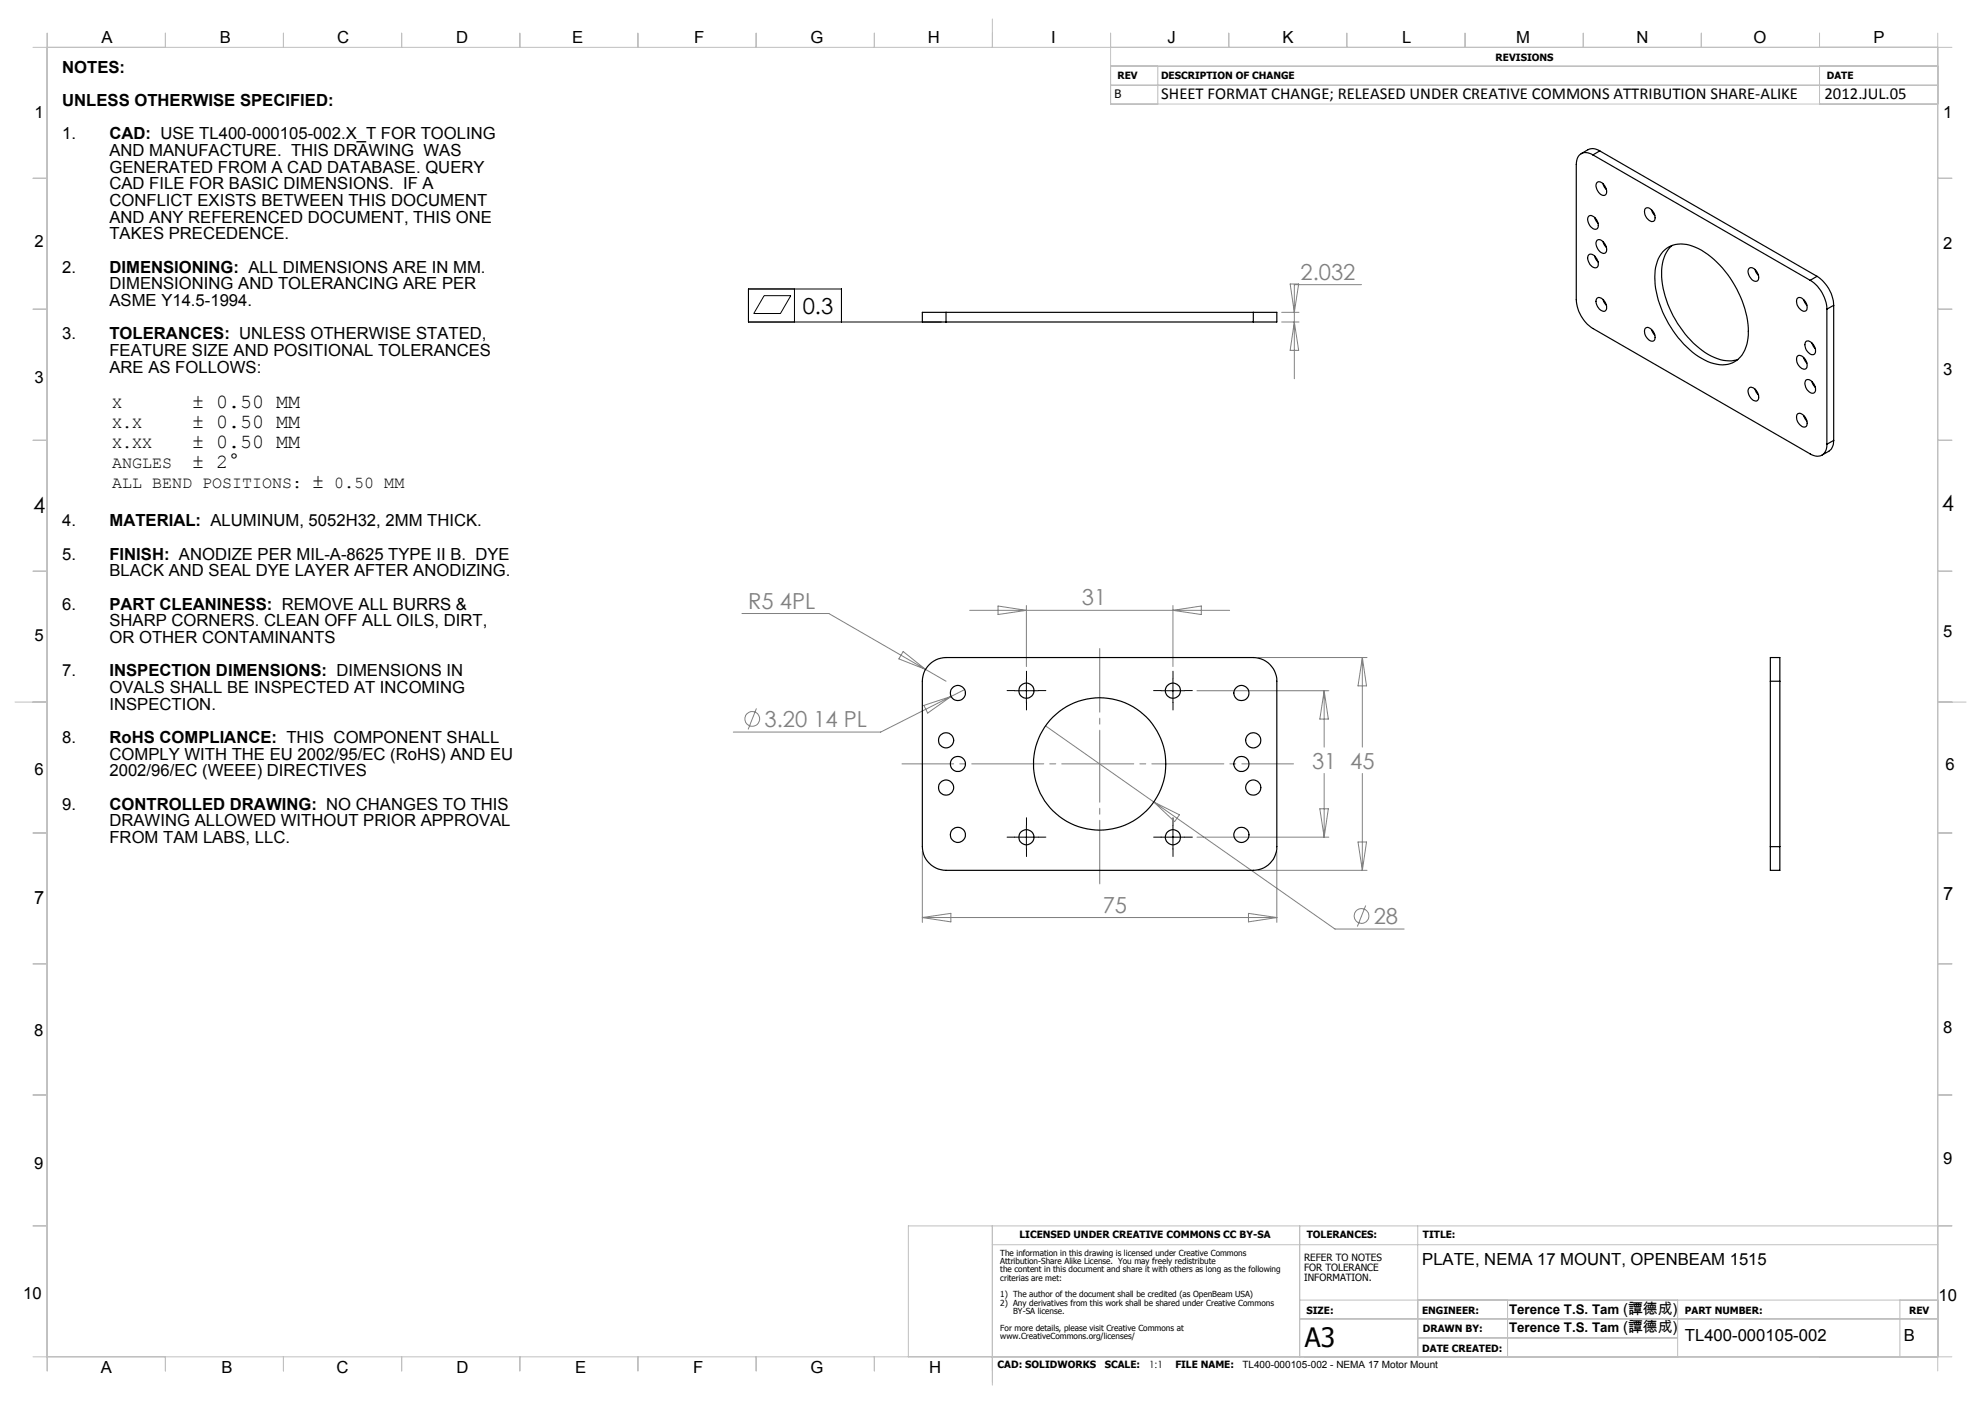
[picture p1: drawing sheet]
<svg xmlns="http://www.w3.org/2000/svg" width="420mm" height="297mm" viewBox="0 0 420 297" stroke-linecap="round" stroke-linejoin="round" font-family="sans-serif">
<g fill="none" stroke="#808080" stroke-width=".21">
<path d="M271.2 68.1h3.6M271.2 66.1h3.6M273 60.1h1.8l-.9 6zM273.9 68.1l.9 6h-1.8zM288.1 60.2h-14.2v19.9M157 129.8h18.4l24.8 14.3M191.1 137.8l4.7 3.8-5.6-2.2zM205.2 129.1h55M211.2 128.2l6 .9-6 .9zM217.2 128.1v12.9M248.2 128.1v12.9M248.2 129.1l6-.9v1.8z"/>
<path d="M266.2 139.1h23M288.3 139.1v18.9M288.3 139.1l.8 6h-1.8zM160.1 149.9l-1.8 4.4M195.5 149.2l5.8-1.9-5 3.5zM204.1 145.9l-17.8 9h-31.1M221.2 153.6l22.9 16M253.3 146.1h27.9M280.2 146.1v11.9M280.2 146.1l.9 6h-1.8zM244.1 169.6l38.4 26.9h14.6M244.1 169.6l5.5 2.8-1.1 1.4z"/>
<path d="M253.3 177.1h27.9M279.3 171.1h1.8l-.9 6zM280.2 163.6v13.5M287.3 178.1h1.8l-.8 6zM288.3 163.6v20.5M195.2 180.1v15M195.2 194.1h75M195.2 194.1l6-.9v1.8zM264.2 193.2l6 .9-6 .9zM266.2 184.1h23M270.2 180.1v15M289 191.6l-1.8 4.4"/>
<circle cx="159.2" cy="152.1" r="1.55"/>
<circle cx="288.1" cy="193.8" r="1.55"/>
</g>
<path d="M161.7 62.5h5.6l-2.2 3.8h-5.6zM168.1 61.1v7M199.2 68.1h-40.8v-7h19.6v7M214.7 146.1h5M217.2 143.6v5M245.7 146.1h5M248.2 143.6v5M214.7 177.1h5M217.2 174.6v5M245.7 177.1h5M248.2 174.6v5" fill="none" stroke="#000" stroke-width=".21"/>
<g fill="none" stroke="#000" stroke-width=".21" stroke-dasharray="15.2 1.3 1.3 1.3">
<path d="M214.7 146.1h-1.6M217.2 143.6v-1.6M217.2 148.6v1.6M219.7 146.1h1.6M245.7 146.1h-1.6M248.2 143.6v-1.6M248.2 148.6v1.6M250.7 146.1h1.6M214.7 177.1h-1.6M217.2 174.6v-1.6M217.2 179.6v1.6M219.7 177.1h1.6"/>
<path d="M245.7 177.1h-1.6M248.2 174.6v-1.6M248.2 179.6v1.6M250.7 177.1h1.6"/>
</g>
<path d="M232.7 137.2v49.8" fill="none" stroke="#808080" stroke-width=".21" stroke-dasharray="15.2 1.3 1.3 1.3" stroke-dashoffset="1.8"/>
<path d="M190.8 161.6h82.9" fill="none" stroke="#808080" stroke-width=".21" stroke-dasharray="15.2 1.3 1.3 1.3" stroke-dashoffset="4.3"/>
<g fill="none" stroke="#c0c0c0" stroke-width=".21">
<path d="M7 10h406M10 7v283M35 7v3M60 7v3M85 7v3M110 7v3M135 7v3M160 7v3M185 7v3M210 4v6M235 7v15h175M235 14h175"/>
<path d="M235 18h175M245 14v8M260 7v3M285 7v3M310 7v3M335 7v3M360 7v3M385 7v3M385 14v8M410 7v283M7 37.7h3M410 37.7h3"/>
<path d="M7 65.4h3M410 65.4h3M7 93.1h3M410 93.1h3M7 120.8h3M410 120.8h3M3.2 148.5h6.8M410 148.5h6M7 176.2h3M410 176.2h3M7 203.9h3M410 203.9h3"/>
<path d="M7 231.6h3M410 231.6h3M7 259.3h3M210 259.3v33.7M275 259.3v27.7M300 259.3v27.7M413 259.3h-220.8v27.7M210 263.3h200M275 275h135M275 279h135M319 275v12M355 275v12"/>
<path d="M402 275v12M7 287h406M35 287v3M60 287v3M85 287v3M110 287v3M135 287v3M160 287v3M185 287v3M300 283h55"/>
</g>
<g fill="none" stroke="#000" stroke-width=".25">
<path d="M337 32.8a2.14 2.14 0 0 0-2.4-.3 2.14 2.14 0 0 0-1.1 2.3v28.6a7.8 7.8 0 0 0 3.5 6.1l46 26.5a2.15 2.15 0 0 0 2.5 .3 2.15 2.15 0 0 0 1-2.3M337 32.8l46 26.5M337.9 38.6a1.18 1.18 0 0 1 1.7 .8 1.28 1.28 0 0 1-.2 1.9 2.03 2.03 0 0 1-1.5-2.7zM338.5 31.9l-1.5-.5a3.9 3.9 0 0 0-2.5 1.1M338.5 31.9l-1.5 .9M338.5 31.9l46 26.6M339.2 38.9l.2 .6 .5 .6M336.1 53.9a1.18 1.18 0 0 1 1.8 .8 1.28 1.28 0 0 1-.2 2 2.03 2.03 0 0 1-1.6-2.8zM336.1 45.8a1.18 1.18 0 0 1 1.8 .8 1.33 1.33 0 0 1-.2 1.9 2.03 2.03 0 0 1-1.6-2.7zM337.4 46l.3 .7 .4 .5M337.4 54.2l.3 .7 .4 .5M337.9 50.9a1.06 1.06 0 0 1 1.5 .5 1.6 1.6 0 0 1 .2 2.1 1.96 1.96 0 0 1-1.9-2.2z"/>
<path d="M339.2 51.1l.2 .7 .5 .5M348.1 44.1a1.09 1.09 0 0 1 1.6 .6 1.72 1.72 0 0 1 .2 2.1 1.8 1.8 0 0 1-1.9-1.8zM349.4 44.4l.7 1.2M351.8 53.3a5.7 5.7 0 0 1 6.9-1 20.5 20.5 0 0 1 10.2 12.1 13.5 13.5 0 0 1 .3 9.6 5.2 5.2 0 0 1-6.6 2.9 18 18 0 0 1-10-9.3 18.1 18.1 0 0 1-2.3-11.1l.6-1.8zM353.8 51.9a7.9 7.9 0 0 0-2.2 6.7 21.7 21.7 0 0 0 10.5 16.7 7.3 7.3 0 0 0 5.6 .8M370.1 56.8a1.37 1.37 0 0 1 1.8 1.1 .99 .99 0 0 1-.5 1.6 2.09 2.09 0 0 1-1.3-2.7zM371.4 57l.2 .7 .5 .6M383 59.3a7.6 7.6 0 0 1 3.5 6.1M384.5 58.5a7.8 7.8 0 0 1 3.5 6.1M384.5 58.5l-1.5 .8M200.2 66.1h-5v2h5M200.2 66.1v2"/>
<path d="M200.2 66.1h65M200.2 68.1h65M265.2 66.1h5v2h-5M265.2 66.1v2M337.9 63.1a1.24 1.24 0 0 1 1.7 .8 1.33 1.33 0 0 1-.2 2 2.05 2.05 0 0 1-1.5-2.8zM339.2 63.4l.2 .6 .5 .6M348.1 69.5a1.11 1.11 0 0 1 1.6 .5 1.41 1.41 0 0 1 0 2.2 2.02 2.02 0 0 1-1.6-2.7zM349.4 69.7l.7 1.2M380.3 63.1a1.09 1.09 0 0 1 1.6 .6 1.72 1.72 0 0 1 .2 2.1 1.8 1.8 0 0 1-1.9-1.8zM380.3 75.4a1.21 1.21 0 0 1 1.8 .8 1.33 1.33 0 0 1-.2 1.9 2.02 2.02 0 0 1-1.6-2.7zM381.6 63.4l.7 1.2M381.6 75.6l.7 1.2"/>
<path d="M382.2 72.2a1.84 1.84 0 0 1 1.9 1.8 .77 .77 0 0 1-.3 1 .77 .77 0 0 1-1-.3 1.93 1.93 0 0 1-.6-2.5zM383.4 72.6l.7 1.2M386.5 65.4v28.6M388 64.6l-1.5 .8M388 64.6v28.6M370.2 82a1.91 1.91 0 0 1 1.9 2.3 .73 .73 0 0 1-.6 .6 .73 .73 0 0 1-.7-.4 1.87 1.87 0 0 1-.6-2.5zM371.4 82.3l.2 .7 .5 .6M380.3 87.6a1.11 1.11 0 0 1 1.6 .6 1.41 1.41 0 0 1 0 2.1 2.02 2.02 0 0 1-1.6-2.7zM381.6 87.9l.7 1.2M382.1 80.5a1.09 1.09 0 0 1 1.5 .5 1.36 1.36 0 0 1 0 2.2 2.02 2.02 0 0 1-1.5-2.7zM383.4 80.7l.7 1.2M388 93.2l-.1 .8-.4 1-2 1.3"/>
<path d="M388 93.2l-1.5 .8M196.6 140.6l.9-.7 1-.5 1.7-.3h65a5 5 0 0 1 5 5v35a5 5 0 0 1-5 5h-65a5.1 5.1 0 0 1-5-5v-35l.1-1.1 .4-1.1zM374.6 144.1v-5h2v5M374.6 144.1h2M374.6 144.1v35M376.6 144.1v35M374.6 179.1v5h2v-5M374.6 179.1h2"/>
<circle cx="200.2" cy="156.6" r="1.6"/>
<circle cx="202.7" cy="146.6" r="1.6"/>
<circle cx="217.2" cy="146.1" r="1.59"/>
<circle cx="248.2" cy="146.1" r="1.59"/>
<circle cx="262.7" cy="146.6" r="1.61"/>
<circle cx="265.2" cy="156.6" r="1.61"/>
<circle cx="200.2" cy="166.6" r="1.59"/>
<circle cx="202.7" cy="161.6" r="1.6"/>
<circle cx="202.7" cy="176.6" r="1.59"/>
<circle cx="217.2" cy="177.1" r="1.59"/>
<circle cx="232.7" cy="161.6" r="14"/>
<circle cx="248.2" cy="177.1" r="1.59"/>
<circle cx="262.7" cy="161.6" r="1.61"/>
<circle cx="262.7" cy="176.6" r="1.6"/>
<circle cx="265.2" cy="166.6" r="1.61"/>
</g>
<text font-size="5.6" x="276.1" y="285">A3</text>
<g font-size="4.7" fill="#808080">
<text x="275.2" y="59.2">2.032</text>
<text x="158.3" y="128.8">R5 4PL</text>
<text x="228.9" y="128.1">31</text>
<text x="161.8" y="153.8">3.20 14 PL</text>
<text x="277.6" y="162.6">31 45</text>
<text x="233.3" y="193.1">75</text>
<text x="290.7" y="195.5">28</text>
</g>
<g font-size="4.7">
<text x="169.8" y="66.4">0.3</text>
<text x="7" y="108.5">4</text>
<text x="410.9" y="108.2">4</text>
</g>
<g font-size="4.2">
<text x="40.7" y="86.4">± 0.50 MM</text>
<text x="40.7" y="90.6">± 0.50 MM</text>
<text x="40.7" y="94.9">± 0.50 MM</text>
<text x="40.7" y="99.1">± 2°</text>
<text x="66.1" y="103.3">±</text>
</g>
<g font-size="3.9">
<text x="7.2" y="191.2">7</text>
<text x="411.2" y="190.5">7</text>
</g>
<g font-size="3.5">
<text x="21.5" y="9.1">A</text>
<text x="46.5" y="9.1">B</text>
<text x="71.4" y="9.1">C</text>
<text x="96.5" y="9.1">D</text>
<text x="121.1" y="9.1">E</text>
<text x="146.9" y="9.1">F</text>
<text x="171.5" y="9.1">G</text>
<text x="196.3" y="9.1">H</text>
<text x="222.4" y="9.1">I</text>
<text x="247" y="9.1">J</text>
<text x="271.3" y="9.1">K</text>
<text x="296.7" y="9.1">L</text>
<text x="320.8" y="9.1">M</text>
<text x="346.2" y="9.1">N</text>
<text x="371" y="9.1">O</text>
<text x="396.4" y="9.1">P</text>
<text x="13.2" y="15.3">NOTES:</text>
<text x="13.2" y="22.4">UNLESS OTHERWISE SPECIFIED:</text>
<text x="245.7" y="21">SHEET FORMAT CHANGE; RELEASED UNDER CREATIVE COMMONS ATTRIBUTION SHARE-ALIKE</text>
<text x="386" y="21">2012.JUL.05</text>
<text x="7.3" y="24.9">1</text>
<text x="13.2" y="29.5">1.</text>
<text x="23.2" y="29.5">CAD: USE TL400-000105-002.X_T FOR TOOLING</text>
<text x="411.2" y="25">1</text>
<text x="23.2" y="33">AND MANUFACTURE. THIS DRAWING WAS</text>
<text x="23.2" y="36.5">GENERATED FROM A CAD DATABASE. QUERY</text>
<text x="23.2" y="40">CAD FILE FOR BASIC DIMENSIONS. IF A</text>
<text x="23.2" y="43.6">CONFLICT EXISTS BETWEEN THIS DOCUMENT</text>
<text x="23.2" y="47.1">AND ANY REFERENCED DOCUMENT, THIS ONE</text>
<text x="7.3" y="52.3">2</text>
<text x="23.2" y="50.6">TAKES PRECEDENCE.</text>
<text x="411.2" y="52.7">2</text>
<text x="13.2" y="57.7">2.</text>
<text x="23.2" y="57.7">DIMENSIONING: ALL DIMENSIONS ARE IN MM.</text>
<text x="23.2" y="61.2">DIMENSIONING AND TOLERANCING ARE PER</text>
<text x="23.2" y="64.7">ASME Y14.5-1994.</text>
<text x="13.2" y="71.8">3.</text>
<text x="23.2" y="71.8">TOLERANCES: UNLESS OTHERWISE STATED,</text>
<text x="23.2" y="75.3">FEATURE SIZE AND POSITIONAL TOLERANCES</text>
<text x="7.3" y="81.1">3</text>
<text x="23.2" y="78.8">ARE AS FOLLOWS:</text>
<text x="411.2" y="79.4">3</text>
<text x="23.7" y="86.4">X</text>
<text x="23.7" y="90.6">X.X</text>
<text x="23.7" y="94.8">X.XX</text>
<text x="23.7" y="99.1">ANGLES</text>
<text x="23.7" y="103.3">ALL BEND POSITIONS:</text>
<text x="70.7" y="103.3">0.50 MM</text>
<text x="13.2" y="111.3">4.</text>
<text x="23.2" y="111.3">MATERIAL: ALUMINUM, 5052H32, 2MM THICK.</text>
<text x="13.2" y="118.4">5.</text>
<text x="23.2" y="118.4">FINISH: ANODIZE PER MIL-A-8625 TYPE II B. DYE</text>
<text x="23.2" y="121.9">BLACK AND SEAL DYE LAYER AFTER ANODIZING.</text>
<text x="13.2" y="128.9">6.</text>
<text x="23.2" y="128.9">PART CLEANINESS: REMOVE ALL BURRS &amp;</text>
<text x="7.3" y="135.7">5</text>
<text x="23.2" y="132.5">SHARP CORNERS. CLEAN OFF ALL OILS, DIRT,</text>
<text x="23.2" y="136">OR OTHER CONTAMINANTS</text>
<text x="411.2" y="134.8">5</text>
<text x="13.2" y="143.1">7.</text>
<text x="23.2" y="143.1">INSPECTION DIMENSIONS: DIMENSIONS IN</text>
<text x="23.2" y="146.6">OVALS SHALL BE INSPECTED AT INCOMING</text>
<text x="23.2" y="150.1">INSPECTION.</text>
<text x="13.2" y="157.2">8.</text>
<text x="23.2" y="157.2">RoHS COMPLIANCE: THIS COMPONENT SHALL</text>
<text x="23.2" y="160.7">COMPLY WITH THE EU 2002/95/EC (RoHS) AND EU</text>
<text x="7.3" y="163.9">6</text>
<text x="23.2" y="164.2">2002/96/EC (WEEE) DIRECTIVES</text>
<text x="411.6" y="162.9">6</text>
<text x="13.2" y="171.3">9.</text>
<text x="23.2" y="171.3">CONTROLLED DRAWING: NO CHANGES TO THIS</text>
<text x="23.2" y="174.8">DRAWING ALLOWED WITHOUT PRIOR APPROVAL</text>
<text x="23.2" y="178.3">FROM TAM LABS, LLC.</text>
<text x="7.2" y="219.1">8</text>
<text x="411.2" y="218.4">8</text>
<text x="7.2" y="247.2">9</text>
<text x="411.2" y="246.3">9</text>
<text x="300.9" y="267.6">PLATE, NEMA 17 MOUNT, OPENBEAM 1515</text>
<text x="4.9" y="274.8">10</text>
<text x="410.2" y="275.3">10</text>
<text x="356.5" y="283.8">TL400-000105-002</text>
<text x="402.9" y="283.8">B</text>
<text x="21.3" y="290.5">A</text>
<text x="46.9" y="290.5">B</text>
<text x="71.2" y="290.5">C</text>
<text x="96.6" y="290.5">D</text>
<text x="121.7" y="290.5">E</text>
<text x="146.7" y="290.5">F</text>
<text x="171.5" y="290.5">G</text>
<text x="196.6" y="290.5">H</text>
</g>
<g font-size="2.8">
<text x="319.3" y="278">Terence T.S. Tam (譚德成)</text>
<text x="319.3" y="281.8">Terence T.S. Tam (譚德成)</text>
</g>
<text font-size="2.5" x="235.8" y="20.8">B</text>
<g font-size="2.1">
<text x="236.4" y="16.7">REV</text>
<text x="245.7" y="16.7">DESCRIPTION OF CHANGE</text>
<text x="316.5" y="12.9">REVISIONS</text>
<text x="386.5" y="16.7">DATE</text>
<text x="215.7" y="262">LICENSED UNDER CREATIVE COMMONS CC BY-SA</text>
<text x="276.5" y="262">TOLERANCES:</text>
<text x="301.1" y="262">TITLE:</text>
<text x="275.9" y="266.7">REFER TO NOTES</text>
<text x="275.9" y="268.8">FOR TOLERANCE</text>
<text x="275.9" y="270.9">INFORMATION.</text>
<text x="276.4" y="278">SIZE:</text>
<text x="300.9" y="278">ENGINEER:</text>
<text x="301.1" y="281.9">DRAWN BY:</text>
<text x="356.5" y="277.9">PART NUMBER:</text>
<text x="404" y="277.9">REV</text>
<text x="300.9" y="285.9">DATE CREATED:</text>
<text x="211.1" y="289.3">CAD: SOLIDWORKS</text>
<text x="233.8" y="289.3">SCALE:</text>
<text x="243.1" y="289.3">1:1</text>
<text x="248.7" y="289.3">FILE NAME:</text>
<text x="262.9" y="289.3">TL400-000105-002 - NEMA 17 Motor Mount</text>
</g>
<g font-size="1.8">
<text x="211.7" y="265.6">The information in this drawing is licensed under Creative Commons</text>
<text x="211.7" y="267.4">Attribution-Share Alike License. You may freely redistribute</text>
<text x="211.7" y="269.2">the content in this document and share it with others as long as the following</text>
<text x="211.7" y="270.9">criterias are met:</text>
<text x="211.7" y="274.4">1) The author of the document shall be credited (as OpenBeam USA)</text>
<text x="211.7" y="276.2">2) Any derivatives from this work shall be shared under Creative Commons</text>
<text x="211.7" y="281.5">For more details, please visit Creative Commons at</text>
<text x="214.4" y="278">BY-SA license.</text>
<text x="211.7" y="283.3">www.CreativeCommons.org/licenses/</text>
</g>
</svg>
